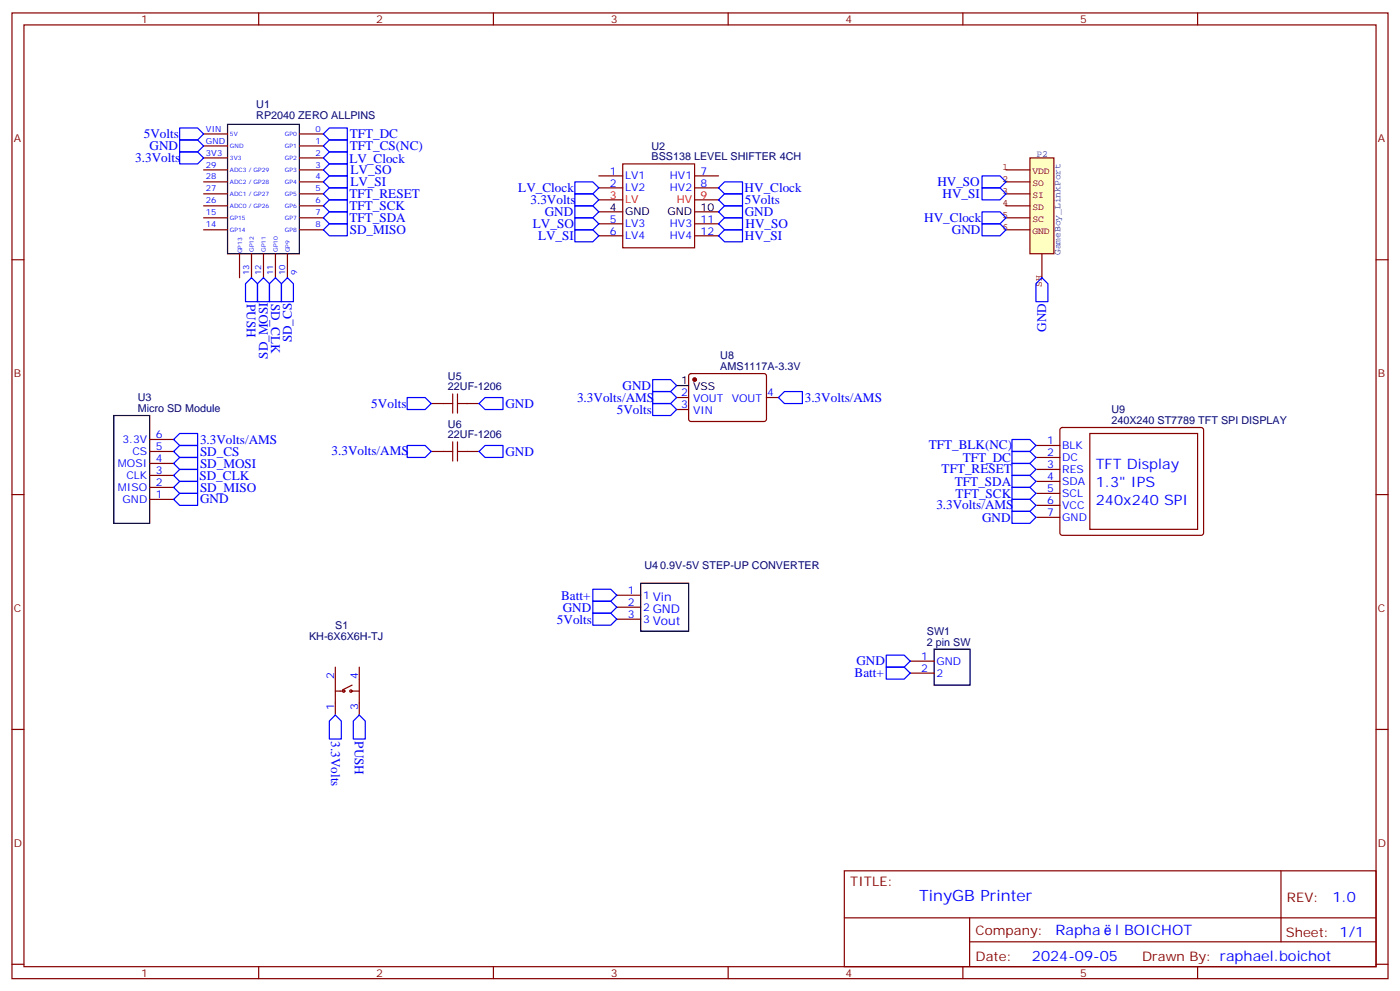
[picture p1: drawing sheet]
<svg xmlns="http://www.w3.org/2000/svg" width="412mm" height="292mm" viewBox="0 0 412 292" stroke-linecap="round" stroke-linejoin="round" font-family="sans-serif">
<g fill="none" stroke="#870000" stroke-width=".35">
<path d="M3.5 3.8h405.4v284.3h-405.4zM7.1 7.3h398.2v277.3h-398.2zM76.2 3.8v3.5M145.3 3.8v3.5M214.5 3.8v3.5M283.6 3.8v3.5M352.8 3.8v3.5M60 39.4h7M88.2 39.4h7M60 43h7M60 46.5h7M60 50h7"/>
<path d="M60 53.6h7M60 57.1h7M88.2 43h7M88.2 46.5h7M88.2 50h7M88.2 53.6h7M88.2 57.1h7M3.5 76.5h3.6M60 60.6h7M60 64.1h7M60 67.7h7M70.6 74.7v7.1"/>
<path d="M74.1 74.7v7.1M77.6 74.7v7.1M81.1 74.7v7.1M84.7 74.7v7.1M88.2 60.6h7M88.2 64.1h7M88.2 67.7h7M405.3 76.5h3.6M3.5 145.6h3.6M405.3 145.6h3.6M3.5 214.8h3.6M405.3 214.8h3.6"/>
<path d="M248.7 256.4h156.6v28.2h-156.6zM377.3 256.4v20.9M248.7 270.2h156.5M285.6 277.3h119.6M285.6 270.2v14.2M3.5 283.9h3.6M76.2 284.6v3.5M145.3 284.6v3.5M214.5 284.6v3.5M283.6 284.6v3.5M352.8 284.6v3.5M405.3 283.9h3.6"/>
</g>
<path d="M67 36.6h21.2v38.1h-21.2z" fill="none" stroke="#000" stroke-width=".35"/>
<path d="M303.4 46.5h7v28.2h-7z" fill="#ffffc2" stroke="#850000" stroke-width=".35"/>
<path d="M296.3 50h7.1M296.3 53.6h7.1M296.3 57.1h7.1M296.3 60.6h7.1M296.3 64.1h7.1M296.3 67.7h7.1M306.9 74.7v7.1" fill="none" stroke="#850000" stroke-width=".35"/>
<g fill="none" stroke="#870000" stroke-width=".35">
<path d="M176.4 55.3h7M176.4 51.8h7M176.4 58.8h7M183.4 48.3h21.2v24.7h-21.2zM204.6 55.3h7.1M204.6 51.8h7.1M204.6 58.8h7.1M176.4 62.4h7M176.4 65.9h7M176.4 69.4h7M204.6 62.4h7.1M204.6 65.9h7.1"/>
<path d="M204.6 69.4h7.1M127 118.8h3.5M137.6 118.8h3.5M199.3 117.1h3.5M203.1 110.2l.5-.2 21.7 .1 .5 .6-.1 13-.6 .4-21.8-.1-.5-.6v-12.7zM225.8 117.1h3.5M44.1 129.4h7.1M44.1 132.9h7.1M44.1 136.5h7.1M44.1 140h7.1M127 132.9h3.5M137.6 132.9h3.5"/>
<path d="M199.3 120.6h3.5M305.2 131.2h7M305.2 134.7h7M305.2 138.2h7M312.4 126.1l.5-.2h40.9l.5 .2 .2 .5v30.6l-.7 .4h-41.2l-.4-.7v-30.3zM321 127.6h31.8v28.3h-31.8zM44.1 143.5h7.1M44.1 147h7.1M305.2 141.7h7M305.2 145.3h7M305.2 148.8h7M305.2 152.3h7"/>
<path d="M181.7 175.3h7M181.7 178.8h7M98.8 196.4v14.1M105.8 196.4v14.1M181.7 182.3h7M268.1 194.7h7.1M268.1 198.2h7.1M98.8 203.5h2.4M103.4 203.5h2.4M103.7 201.7l-2.8 1.4"/>
<circle cx="101.2" cy="203.5" r=".35"/>
<circle cx="103.4" cy="203.5" r=".35"/>
</g>
<path d="M199.3 113.5h3.5M33.5 122.3h10.6v31.8h-10.6zM188.7 171.7h14.1v14.1h-14.1zM275.2 191.1h10.6v10.6h-10.6z" fill="none" stroke="#000" stroke-width=".35"/>
<g fill="none" stroke="#00f" stroke-width=".35">
<path d="M52.9 37.7h5.3l1.8 1.7-1.8 1.8h-5.3zM95.2 39.4l1.8-1.7h5.3v3.5h-5.3zM52.9 41.2h5.3l1.8 1.8-1.8 1.7h-5.3zM52.9 44.7h5.3l1.8 1.8-1.8 1.8h-5.3zM95.2 46.5l1.8-1.8h5.3v3.6h-5.3zM95.2 50l1.8-1.7h5.3v3.5h-5.3zM95.2 53.6l1.8-1.8h5.3v3.5h-5.3zM95.2 57.1l1.8-1.8h5.3v3.5h-5.3zM95.2 43l1.8-1.8h5.3v3.5h-5.3zM169.3 57.1h5.3l1.8 1.7-1.8 1.8h-5.3zM169.3 53.6h5.3l1.8 1.7-1.8 1.8h-5.3zM211.7 55.3l1.7-1.7h5.3v3.5h-5.3z"/>
<path d="M213.4 57.1h5.3v3.5h-5.3l-1.7-1.8zM289.3 51.8h5.3l1.7 1.8-1.7 1.7h-5.3zM289.3 55.3h5.3l1.7 1.8-1.7 1.7h-5.3zM95.2 67.7l1.8-1.8h5.3v3.5h-5.3zM95.2 60.6l1.8-1.8h5.3v3.6h-5.3zM95.2 64.1l1.8-1.7h5.3v3.5h-5.3zM169.3 60.6h5.3l1.8 1.8-1.8 1.7h-5.3zM169.3 64.1h5.3l1.8 1.8-1.8 1.8h-5.3zM169.3 67.7h5.3l1.8 1.7-1.8 1.8h-5.3zM211.7 62.4l1.7-1.8h5.3v3.5h-5.3zM211.7 69.4l1.7-1.7h5.3v3.5h-5.3zM211.7 65.9l1.7-1.8h5.3v3.6h-5.3z"/>
<path d="M289.3 65.9h5.3l1.7 1.8-1.7 1.7h-5.3zM289.3 62.4h5.3l1.7 1.7-1.7 1.8h-5.3zM74.1 81.8l1.7 1.7v5.3h-3.5v-5.3zM77.6 81.8l1.8 1.7v5.3h-3.6v-5.3zM81.1 81.8l1.8 1.7v5.3h-3.5v-5.3zM84.7 81.8l1.7 1.7v5.3h-3.5v-5.3zM306.9 81.8l1.8 1.7v5.3h-3.5v-5.3zM119.9 117.1h5.3l1.8 1.7-1.8 1.8h-5.3zM141.1 118.8l1.8-1.7h5.3v3.5h-5.3zM192.3 111.8h5.3l1.7 1.7-1.7 1.8h-5.3zM192.3 118.8h5.3l1.7 1.8-1.7 1.7h-5.3zM192.3 115.3h5.3l1.7 1.8-1.7 1.7h-5.3z"/>
<path d="M229.3 117.1l1.8-1.8h5.3v3.5h-5.3zM51.2 129.4l1.7-1.8h5.3v3.6h-5.3zM51.2 132.9l1.7-1.7h5.3v3.5h-5.3zM51.2 140l1.7-1.8h5.3v3.5h-5.3zM51.2 136.5l1.7-1.8h5.3v3.5h-5.3zM119.9 131.2h5.3l1.8 1.7-1.8 1.8h-5.3zM141.1 132.9l1.8-1.7h5.3v3.5h-5.3zM298.1 129.4h5.3l1.8 1.8-1.8 1.7h-5.3zM298.1 132.9h5.3l1.8 1.8-1.8 1.8h-5.3zM298.1 136.5h5.3l1.8 1.7-1.8 1.8h-5.3zM298.1 140h5.3l1.8 1.7-1.8 1.8h-5.3zM51.2 147l1.7-1.7h5.3v3.5h-5.3z"/>
<path d="M52.9 141.7h5.3v3.6h-5.3l-1.7-1.8zM298.1 143.5h5.3l1.8 1.8-1.8 1.7h-5.3zM298.1 147h5.3l1.8 1.8-1.8 1.8h-5.3zM298.1 150.6h5.3l1.8 1.7-1.8 1.8h-5.3zM174.6 177h5.3l1.8 1.8-1.8 1.8h-5.3zM174.6 173.5h5.3l1.8 1.8-1.8 1.7h-5.3zM174.6 180.6h5.3l1.8 1.7-1.8 1.8h-5.3zM261.1 192.9h5.2l1.8 1.8-1.8 1.7h-5.2zM261.1 196.4h5.2l1.8 1.8-1.8 1.8h-5.2zM98.8 210.5l1.7 1.8v5.3h-3.5v-5.3zM105.8 210.5l1.8 1.8v5.3h-3.5v-5.3z"/>
</g>
<path d="M130.5 118.8h2.8M133.3 116v5.6M134.8 118.8h2.8M134.8 116v5.6M130.5 132.9h2.8M133.3 130.1v5.6M134.8 130.1v5.6M134.8 132.9h2.8" fill="none" stroke="#a10000" stroke-width=".35"/>
<circle cx="204.6" cy="111.8" r=".53" fill="#870000" stroke="#870000" stroke-width=".35"/>
<text font-size="4.6" fill="#00f" x="270.8" y="265.4">TinyGB Printer</text>
<g font-size="4.2" fill="#00f">
<text x="322.8" y="143.5">1.3&quot; IPS</text>
<text x="322.8" y="138.2">TFT Display</text>
<text x="322.8" y="148.8">240x240 SPI</text>
<text x="392.5" y="265.7">1.0</text>
<text x="310.9" y="275.2">Rapha</text>
<text x="328.5" y="275.2">l BOICHOT</text>
<text x="304" y="283">2024-09-05</text>
</g>
<g font-size="3.9" fill="#00f">
<text x="42.4" y="40.7">5Volts</text>
<text x="103" y="40.7">TFT_DC</text>
<text x="39.8" y="47.8">3.3Volts</text>
<text x="44.1" y="44.2">GND</text>
<text x="102.9" y="47.9">LV_Clock</text>
<text x="103" y="44.2">TFT_CS(NC)</text>
<text x="103.3" y="51.2">LV_SO</text>
<text x="103" y="58.4">TFT_RESET</text>
<text x="103.2" y="54.9">LV_SI</text>
<text x="152.7" y="56.6">LV_Clock</text>
<text x="219.4" y="56.7">HV_Clock</text>
<text x="276.1" y="54.8">HV_SO</text>
<text x="277.6" y="58.3">HV_SI</text>
<text x="102.9" y="65.3">TFT_SDA</text>
<text x="102.9" y="61.8">TFT_SCK</text>
<text x="156.3" y="60.1">3.3Volts</text>
<text x="160.5" y="63.6">GND</text>
<text x="219.4" y="63.6">GND</text>
<text x="219.4" y="60.1">5Volts</text>
<text x="272.3" y="65.4">HV_Clock</text>
<text x="103" y="68.9">SD_MISO</text>
<text x="157" y="67.2">LV_SO</text>
<text x="158.5" y="70.6">LV_SI</text>
<text x="219.4" y="70.7">HV_SI</text>
<text x="219.6" y="67.2">HV_SO</text>
<text x="280.4" y="68.9">GND</text>
<text x="72.7" y="89.5" transform="rotate(90 72.7 89.5)">PUSH</text>
<text x="79.9" y="89.4" transform="rotate(90 79.9 89.4)">SD_CLK</text>
<text x="85.9" y="100.8" transform="rotate(-90 85.9 100.8)">SD_CS</text>
<text x="308.2" y="97.7" transform="rotate(-90 308.2 97.7)">GND</text>
<text x="78.9" y="105.6" transform="rotate(-90 78.9 105.6)">SD_MOSI</text>
<text x="170" y="118.2">3.3Volts/AMS</text>
<text x="183.4" y="114.8">GND</text>
<text x="237.1" y="118.5">3.3Volts/AMS</text>
<text x="109.4" y="120.1">5Volts</text>
<text x="148.9" y="120">GND</text>
<text x="181.7" y="121.8">5Volts</text>
<text x="58.9" y="130.8">3.3Volts/AMS</text>
<text x="58.9" y="134.2">SD_CS</text>
<text x="58.9" y="137.7">SD_MOSI</text>
<text x="97.7" y="134.1">3.3Volts/AMS</text>
<text x="148.9" y="134.1">GND</text>
<text x="273.6" y="132.3">TFT_BLK(NC)</text>
<text x="283.6" y="135.9">TFT_DC</text>
<text x="58.8" y="141.2">SD_CLK</text>
<text x="277.4" y="139.3">TFT_RESET</text>
<text x="281.3" y="143">TFT_SDA</text>
<text x="58.9" y="148.2">GND</text>
<text x="58.9" y="144.8">SD_MISO</text>
<text x="275.8" y="149.9">3.3Volts/AMS</text>
<text x="281.5" y="146.5">TFT_SCK</text>
<text x="289.3" y="153.5">GND</text>
<text x="165.3" y="176.5">Batt+</text>
<text x="164.1" y="183.6">5Volts</text>
<text x="165.8" y="180.1">GND</text>
<text x="252.3" y="195.9">GND</text>
<text x="251.7" y="199.5">Batt+</text>
<text x="97.6" y="218.3" transform="rotate(90 97.6 218.3)">3.3Volts</text>
<text x="104.5" y="218.3" transform="rotate(90 104.5 218.3)">PUSH</text>
</g>
<g font-size="3.9" fill="#800">
<text x="250.5" y="261">TITLE:</text>
<text x="379.1" y="265.7">REV:</text>
<text x="287.4" y="275.2">Company:</text>
<text x="378.7" y="275.8">Sheet: 1/1</text>
<text x="287.4" y="282.9">Date:</text>
<text x="336.4" y="282.9">Drawn By: raphael.boichot</text>
</g>
<g font-size="3.2" fill="#800">
<text x="41.6" y="6.8">1</text>
<text x="110.8" y="6.8">2</text>
<text x="179.9" y="6.8">3</text>
<text x="249.1" y="6.8">4</text>
<text x="318.2" y="6.8">5</text>
<text x="4.1" y="41.9">A</text>
<text x="405.9" y="41.9">A</text>
<text x="4.1" y="111.1">B</text>
<text x="405.9" y="111.1">B</text>
<text x="4.1" y="180.2">C</text>
<text x="405.9" y="180.2">C</text>
<text x="4.1" y="249.3">D</text>
<text x="405.9" y="249.3">D</text>
<text x="41.6" y="287.6">1</text>
<text x="110.8" y="287.6">2</text>
<text x="179.9" y="287.6">3</text>
<text x="249.1" y="287.6">4</text>
<text x="318.2" y="287.6">5</text>
</g>
<g font-size="3.2" fill="#000080">
<text x="75.5" y="35.1">RP2040 ZERO ALLPINS</text>
<text x="75.5" y="31.9">U1</text>
<text x="191.9" y="47.2">BSS138 LEVEL SHIFTER 4CH</text>
<text x="191.9" y="44">U2</text>
<text x="212.2" y="105.8">U8</text>
<text x="132" y="111.8">U5</text>
<text x="212.2" y="108.9">AMS1117A-3.3V</text>
<text x="40.6" y="118.1">U3</text>
<text x="132" y="114.9">22UF-1206</text>
<text x="40.6" y="121.3">Micro SD Module</text>
<text x="132" y="125.9">U6</text>
<text x="327.4" y="124.8">240X240 ST7789 TFT SPI DISPLAY</text>
<text x="327.4" y="121.6">U9</text>
<text x="132" y="129">22UF-1206</text>
<text x="189.8" y="167.5">U4</text>
<text x="194.5" y="167.6">0.9V-5V STEP-UP CONVERTER</text>
<text x="98.7" y="185.2">S1</text>
<text x="91" y="188.4">KH-6X6X6H-TJ</text>
<text x="273" y="190.1">2 pin SW</text>
<text x="273" y="186.9">SW1</text>
</g>
<g font-size="3.2" fill="#00f">
<text x="179.7" y="51.4">1</text>
<text x="184.2" y="52.8">LV1</text>
<text x="197.3" y="52.8">HV1</text>
<text x="206.4" y="51.4">7</text>
<text x="179.7" y="55">2</text>
<text x="184.2" y="56.4">LV2</text>
<text x="197.3" y="56.4">HV2</text>
<text x="206.4" y="55">8</text>
<text x="179.7" y="65.5">5</text>
<text x="206.4" y="65.5">11</text>
<text x="179.7" y="69.1">6</text>
<text x="184.2" y="67">LV3</text>
<text x="184.2" y="70.5">LV4</text>
<text x="197.3" y="67">HV3</text>
<text x="197.3" y="70.5">HV4</text>
<text x="206.4" y="69.1">12</text>
<text x="200.7" y="116.7">2</text>
<text x="204.2" y="118.5">VOUT</text>
<text x="215.5" y="118.5">VOUT</text>
<text x="226" y="116.7">4</text>
<text x="200.7" y="120.2">3</text>
<text x="204.2" y="122">VIN</text>
<text x="36" y="130.5">3.3V</text>
<text x="45.9" y="129">6</text>
<text x="308.4" y="130.8">1</text>
<text x="34.7" y="137.5">MOSI</text>
<text x="39" y="134">CS</text>
<text x="45.9" y="132.6">5</text>
<text x="45.9" y="136.1">4</text>
<text x="308.4" y="134.3">2</text>
<text x="308.4" y="137.9">3</text>
<text x="312.9" y="132.2">BLK</text>
<text x="312.9" y="135.7">DC</text>
<text x="37.2" y="141">CLK</text>
<text x="45.9" y="139.6">3</text>
<text x="45.9" y="143.2">2</text>
<text x="308.4" y="141.4">4</text>
<text x="312.9" y="139.3">RES</text>
<text x="312.9" y="142.8">SDA</text>
<text x="34.7" y="144.6">MISO</text>
<text x="36.1" y="148.1">GND</text>
<text x="45.9" y="146.7">1</text>
<text x="308.4" y="144.9">5</text>
<text x="308.4" y="148.4">6</text>
<text x="312.9" y="146.3">SCL</text>
<text x="312.9" y="149.9">VCC</text>
<text x="308.4" y="152">7</text>
<text x="312.9" y="153.4">GND</text>
<text x="185" y="174.9">1</text>
<text x="185" y="178.4">2</text>
<text x="189.4" y="176.3">1 Vin</text>
<text x="189.4" y="179.8">2 GND</text>
<text x="185" y="182">3</text>
<text x="189.4" y="183.4">3 Vout</text>
<text x="271.4" y="194.3">1</text>
<text x="271.4" y="197.8">2</text>
<text x="275.9" y="195.7">GND</text>
<text x="98.4" y="200" transform="rotate(-90 98.4 200)">2</text>
<text x="105.5" y="200" transform="rotate(-90 105.5 200)">4</text>
<text x="275.9" y="199.2">2</text>
<text x="98.4" y="209" transform="rotate(-90 98.4 209)">1</text>
<text x="105.5" y="209" transform="rotate(-90 105.5 209)">3</text>
</g>
<g font-size="3.2" fill="#f00">
<text x="179.7" y="58.5">3</text>
<text x="184.2" y="59.9">LV</text>
<text x="199.3" y="59.9">HV</text>
<text x="206.4" y="58.5">9</text>
</g>
<g font-size="3.2">
<text x="179.7" y="62">4</text>
<text x="184.2" y="63.4">GND</text>
<text x="196.6" y="63.4">GND</text>
<text x="206.4" y="62">10</text>
<text x="200.7" y="113.2">1</text>
<text x="204.2" y="114.9">VSS</text>
</g>
<g font-size="2.8" fill="#008484">
<text x="305.3" y="46.3">P2</text>
<text x="312.3" y="75.1" transform="rotate(-90 312.3 75.1)">GameBoy_LinkPort</text>
</g>
<g font-size="2.8" fill="#840000">
<text x="295.3" y="50">1</text>
<text x="295.3" y="53.5">2</text>
<text x="304.1" y="51.3">VDD</text>
<text x="295.3" y="57">3</text>
<text x="304.1" y="54.9">SO</text>
<text x="304.1" y="58.4">SI</text>
<text x="295.3" y="60.6">4</text>
<text x="295.3" y="64.1">5</text>
<text x="304.1" y="61.9">SD</text>
<text x="304.1" y="65.5">SC</text>
<text x="295.3" y="67.6">6</text>
<text x="304.1" y="69">GND</text>
<text x="306.9" y="84.5" transform="rotate(-90 306.9 84.5)">SH</text>
</g>
<g font-size="2.5" fill="#00f">
<text x="60.7" y="38.7">VIN</text>
<text x="93" y="38.7">0</text>
<text x="60.7" y="45.8">3V3</text>
<text x="60.7" y="42.3">GND</text>
<text x="93" y="42.3">1</text>
<text x="93" y="45.8">2</text>
<text x="60.7" y="52.8">28</text>
<text x="60.7" y="49.3">29</text>
<text x="93" y="49.3">3</text>
<text x="93" y="52.8">4</text>
<text x="60.7" y="59.9">26</text>
<text x="60.7" y="56.4">27</text>
<text x="93" y="56.4">5</text>
<text x="93" y="59.9">6</text>
<text x="60.7" y="63.4">15</text>
<text x="93" y="63.4">7</text>
<text x="60.7" y="67">14</text>
<text x="93" y="67">8</text>
<text x="73.4" y="81.1" transform="rotate(-90 73.4 81.1)">13</text>
<text x="76.9" y="81.1" transform="rotate(-90 76.9 81.1)">12</text>
<text x="80.4" y="81.1" transform="rotate(-90 80.4 81.1)">11</text>
<text x="84" y="81.1" transform="rotate(-90 84 81.1)">10</text>
<text x="87.5" y="81.1" transform="rotate(-90 87.5 81.1)">9</text>
</g>
<g font-size="1.8" fill="#00f">
<text x="67.7" y="40.1">5V</text>
<text x="83.9" y="40.1">GP0</text>
<text x="67.7" y="43.7">GND</text>
<text x="67.7" y="47.2">3V3</text>
<text x="83.9" y="43.7">GP1</text>
<text x="83.9" y="47.2">GP2</text>
<text x="67.7" y="50.7">ADC3 / GP29</text>
<text x="83.9" y="50.7">GP3</text>
<text x="67.7" y="54.3">ADC2 / GP28</text>
<text x="67.7" y="57.8">ADC1 / GP27</text>
<text x="83.9" y="54.3">GP4</text>
<text x="83.9" y="57.8">GP5</text>
<text x="67.7" y="61.3">ADC0 / GP26</text>
<text x="67.7" y="64.8">GP15</text>
<text x="83.9" y="61.3">GP6</text>
<text x="83.9" y="64.8">GP7</text>
<text x="67.7" y="68.4">GP14</text>
<text x="83.9" y="68.4">GP8</text>
<text x="71.3" y="74.6" transform="rotate(-90 71.3 74.6)">GP13</text>
<text x="74.8" y="74.2" transform="rotate(-90 74.8 74.2)">GP12</text>
<text x="78.3" y="74.2" transform="rotate(-90 78.3 74.2)">GP11</text>
<text x="81.8" y="74.2" transform="rotate(-90 81.8 74.2)">GP10</text>
<text x="85.4" y="74.3" transform="rotate(-90 85.4 74.3)">GP9</text>
</g>
</svg>
